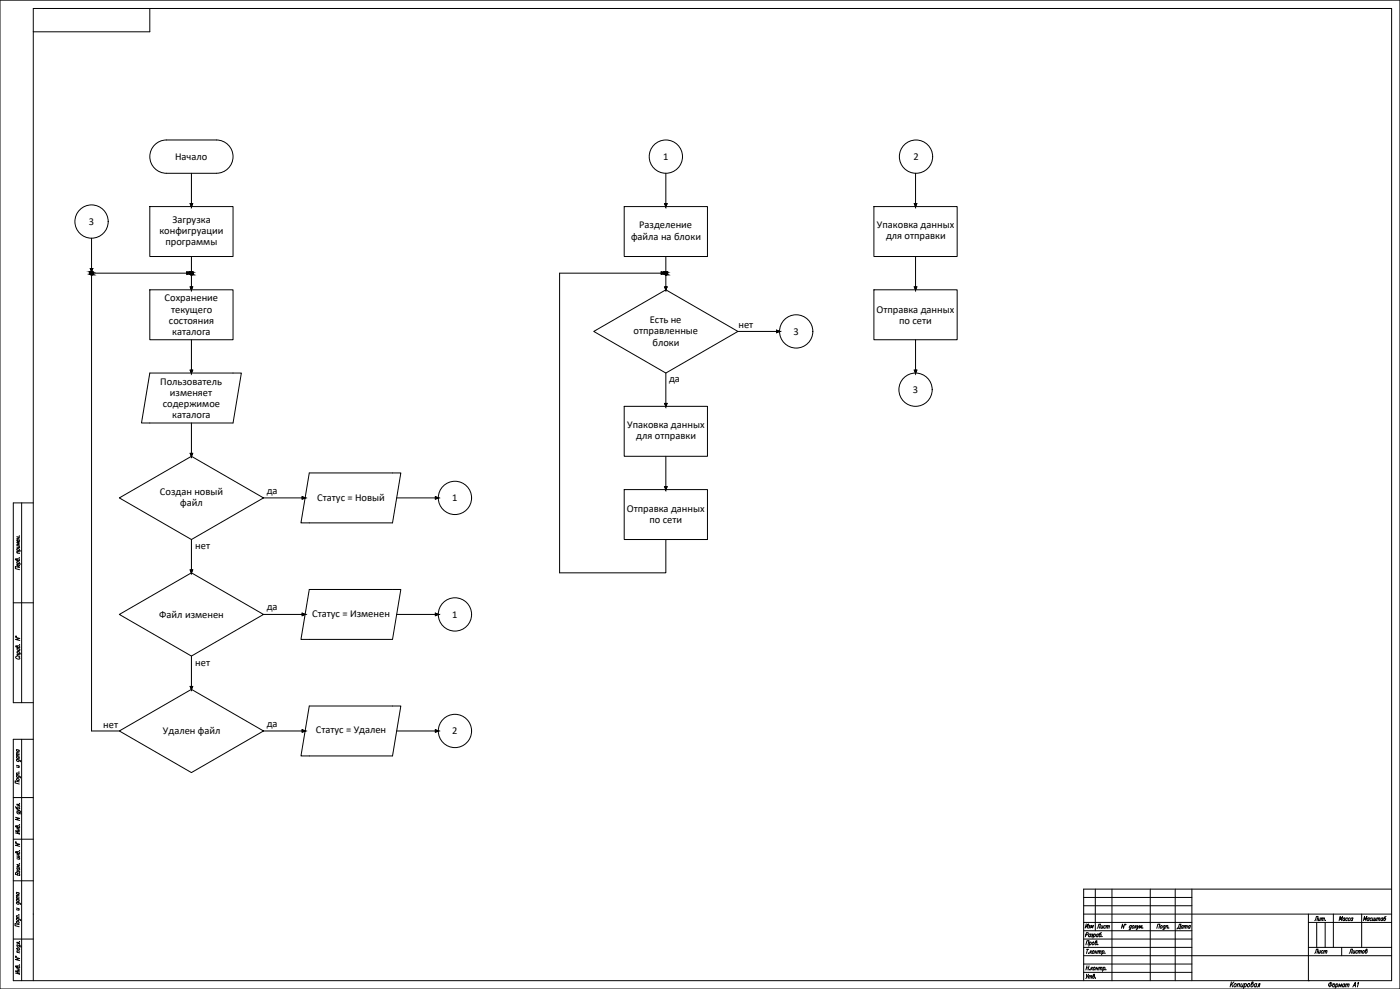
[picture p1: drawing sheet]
<svg xmlns="http://www.w3.org/2000/svg" width="841mm" height="594mm" viewBox="0 0 841 594" stroke-linecap="round" stroke-linejoin="round" font-family="sans-serif">
<!-- layer: KONTUR -->
<path d="M0 0h841v594h-841z" fill="none" stroke="#000" stroke-width=".6"/>
<g fill="none" stroke="#000" stroke-width=".6">
<path d="M90 5v14h-70M13 302v120M20 302h-12v120h12M8 362h12M13 444v145M20 444h-12v145h828v-584h-816v584M8 479h12M8 504h12M8 529h12M658 534v25M668 534v55M691 534v55"/>
<path d="M706 534v55M716 534v55M836 534h-185v55M651 549h185M786 549v40M786 554h50M801 549v20M818 549v20M8 564h12M716 574h120M786 569h50M806 569v5"/>
</g>
<g fill="none" stroke="#000" stroke-width=".6">
<path d="M10 336a.7 .7 0 0 1 1 0 .7 .7 0 0 1 0 1l-2-1 1 1M10 338l3 1M10 332h2M10 330l3 1M10 328h2M10 322l2 1M10 323l2 1M10 338a.8 .8 0 0 1 1-1 1 1 0 0 1 0 2M10 330a.8 .8 0 0 1 1 0 .8 .8 0 0 1 0 1M11 323v1M11 328l1 1h-2M11 339l1 1a.7 .7 0 0 1-1 0 .7 .7 0 0 1 0-1v1"/>
<path d="M11 324l1 1a.7 .7 0 0 1-1 0 .7 .7 0 0 1 0-1v1M12 335h.1M12 322h.1M12 332l-2-1 1 1M12 326h-2l1 1h-1h2M12 341l-3-1v2h3M9 383l3 1h-3l3 1M9 382h1zM10 394l-1 1 1 1h2l-1-1M10 388a.7 .7 0 0 1 1 0 .7 .7 0 0 1 0 1h-1l-1-1 2 1M10 394h2M10 392l3 1"/>
<path d="M10 389l2 1M11 392h-1a.8 .8 0 0 1 1-1 1.1 1.1 0 0 1 1 2M11 390h-1l1 1h1v-1M12 387h.1M12 393h-2l1 1M10 456l2 1v1M10 460h2M10 454l2 1M10 454h2M10 450l2 1M10 456a.7 .7 0 0 0 1 1v-1M10 455l1 1h1l-1-1"/>
<path d="M10 450v1l1 1 1-1h-1M12 453h-2v1M12 452h-2v1M10 466l2 1M10 465l2 1M10 468h2a.8 .8 0 0 1-1 1 .8 .8 0 0 1-1-1zM10 466a.7 .7 0 0 0 1 1 .7 .7 0 0 0 0-1M11 460v1h-1M11 464h.1M12 470l-3-1v1l3 1M12 465l-2-1v1M9 491l3 1h-3l3 1"/>
<path d="M9 485l1 1h2a.7 .7 0 0 0-1-1 .7 .7 0 0 0-1 0v1M10 497a.7 .7 0 0 1 1-1 .7 .7 0 0 1 0 1h-1l-1-1 1 1M10 488h2l1 1M10 486l2 1h-2M10 498h2M10 499h2M10 488a.7 .7 0 0 0 1 1 .7 .7 0 0 0 1-1h-1M11 498v1M12 495h.1M12 483h.1M12 500l-3-1 3 2-3-1M12 487l1 1"/>
<path d="M12 483h-2v1h2M9 506l3 1-3 1h3M9 506h1zM10 512a.7 .7 0 0 1 1 0 .7 .7 0 0 1 0 1l-1-1h-1l1 1M10 515h2M10 513l2 1M10 514l2 1M11 513v1M11 515l1 1h-2M12 519h.1M12 511h.1M12 520l-2-1 1 1-1 1h2"/>
<path d="M10 539l2 1M10 536h2M10 521l2 1M10 536v1h1h1l-1-1M10 525v-1l-1 1 3 1-1-1-1 1M10 521v1l1 1 1-1h-1M11 523h1v1M11 524l-1-1v1M12 539h-2v1M12 538h-2v1M10 552h2v1M10 542l2 1"/>
<path d="M10 551h2M10 545l2 1M10 540l2 1M10 554h2a1.1 1.1 0 0 1-2 1 .8 .8 0 0 1 0-1zM10 552a.7 .7 0 0 0 0 1 .7 .7 0 0 0 1-1M10 542a.7 .7 0 0 0 0 1 .7 .7 0 0 0 1-1M10 540v1h1h1h-1M11 546v1l-1-1M11 549h.1M12 555h-3v1l3 1M12 550h-2v1M676 555l-1 3-1-3v3"/>
<path d="M676 555v1zM680 556a1.1 1.1 0 0 0-2 1 .7 .7 0 0 0 1 1v-1M680 556l-1 2h-1M680 556h1a.8 .8 0 0 1 0 1 .8 .8 0 0 1-1 0zM682 556v2M682 557l1 1M683 556l-1 1M683 556v2l1-2M683 558h.1M684 558l1-2v1l1-1v2M686 557h.1M695 558l1-3h1l-1 3"/>
<path d="M697 556h1a.8 .8 0 0 1 0 1 .8 .8 0 0 1-1 0zM700 556a.7 .7 0 0 0-1 1 .7 .7 0 0 0 0 1l1-1M700 556l-1 2M701 556h1l-1 2M701 556l-1 2M702 557h.1M804 553l1-2v1l2-1-1 2M808 552l-1-1v1v1h1M808 551v2M810 552l-1-1a.9 .9 0 0 0-1 1 .9 .9 0 0 0 1 1M811 552v-1a.8 .8 0 0 0-1 1 .8 .8 0 0 0 1 1M813 552l-1-1-1 1 1 1"/>
<path d="M813 551l-1 2M9 575l3 1h-3l3 1M9 574l1 1zM10 568h2l1 1M10 572h2M10 569l2 1a.8 .8 0 0 1-1 0 .8 .8 0 0 1-1-1zM10 568a.7 .7 0 0 0 1 1 .7 .7 0 0 0 1-1h-1M12 580h.1M12 566h.1M12 571h-2l1 1M12 566h-2l2 1M652 568l1-3h1v3"/>
<path d="M652 562l1-1 1-1h-1l-1 3M653 570h1M653 570v3M654 573h.1M655 566a.8 .8 0 0 1 0 1 .8 .8 0 0 1-1 0M655 566l-1 2M655 571v2M655 561l-1 1v1l1-1M655 561v2M655 572l1 1M656 561v1M656 571l-1 1"/>
<path d="M656 562v1h-1M656 566h1a.8 .8 0 0 1 0 1 .8 .8 0 0 1-1 0zM657 571a.8 .8 0 0 1 0 1 .8 .8 0 0 1-1 0zM657 561h1a.8 .8 0 0 1 0 1 .8 .8 0 0 1-1 0M657 561v3M658 572h1M658 571v2M658 566a.7 .7 0 0 1 1 1 .7 .7 0 0 1-1 0v-2h1l-1 1M659 571v2M660 567h.1M660 561h-1v1v1l1-1M660 572l1-1-1 2"/>
<path d="M660 561l-1 2M660 571l-1 2M661 572l1-1-1 2M662 560l-1 1-1 1a.7 .7 0 0 0 1 0 .7 .7 0 0 0 0-1h-1M662 562h.1M662 571h1a.8 .8 0 0 1 0 1 .8 .8 0 0 1-1 0M662 571v3M664 573h.1M10 581a.7 .7 0 0 1 1-1 .7 .7 0 0 1 0 1h-1l-1-1 1 1M10 582h2M10 583h2M11 582v1"/>
<path d="M12 584l-3-1 3 2-3-1M653 581h1M653 585v2M653 580l-1 3M654 585l-2 3M654 587l1-1v2M654 586v2M654 580v3M654 582h.1M655 587l1-1v2M656 581l-1 2M656 582v1"/>
<path d="M657 581l-2 1M657 581a.7 .7 0 0 1 1 1 .7 .7 0 0 1-1 0zM657 586a.7 .7 0 0 1 1 1 1 1 0 0 1-2 0l1-2v1M658 587h.1M659 582h1M659 581l-1 2M660 581l-1 2M660 581h1v2M660 581v2M661 581h1v2M663 581a.8 .8 0 0 1 1 1 .8 .8 0 0 1-1 0M663 581l-1 3"/>
<path d="M664 582h.1M740 590l-1 3M740 591v2M741 590l-2 2M742 591a.9 .9 0 0 1 1 1 1 1 0 0 1-2 0zM744 591h1l-1 2M744 591l-1 2M746 591l-1 2 1-1M747 591l-1 2M748 591a.9 .9 0 0 1 1 1 1 1 0 0 1-2 0M748 591l-1 3M750 591a.9 .9 0 0 1 1 1 1 1 0 0 1-2 0z"/>
<path d="M752 591a.9 .9 0 0 1 1 1 1 1 0 0 1-2 0l1-2h1l-1 1M755 591a1 1 0 0 0-1 1 1 1 0 0 0 0 1l1-1M755 591l-1 2M755 593l1-2h1l-1 2M799 590v3M801 591a.8 .8 0 0 1 1 1 .8 .8 0 0 1-1 0zM803 591a.8 .8 0 0 1 1 1 1 1 0 0 1-2 0M803 591l-1 3M804 593l1-2v1l1-1v2M808 591h-1l-1 1 1 1v-1M808 591l-1 2M809 592v-1v2"/>
<path d="M809 591l-1 2M809 592l1-1v2M813 593l1-3v3M813 592h1M816 591v-1l-1 3"/>
<circle cx="799" cy="591" r="1.1"/>
</g>
<path d="M791 554v15M796 554v15M651 574h65M651 569h65M651 579h65M651 564h65M651 584h65" fill="none" stroke="#000" stroke-width=".6"/>
<!-- layer: 0 -->
<path d="M651 539h65M651 559h65M651 554h65M651 544h65M786 589h.1" fill="none" stroke="#000" stroke-width=".6"/>
<g fill="none" stroke="#000" stroke-width=".6">
<path d="M93 87l2-2 4-1h31a10 10 0 0 1 10 10 10 10 0 0 1-10 10h-30a10 10 0 0 1-9-6 10 10 0 0 1 2-11zM115 104v20l1-2h-2l1 2M400 104v20l1-2h-2l1 2M550 104v20l1-2h-2l1 2M90 124h50v30h-50zM375 124h50v30h-50zM525 124h50v30h-50zM55 143v20l1-2h-2l1 2M115 154v20l1-2h-2l1 2M400 154v20l1-2h-2l1 2M550 154v20l1-2h-2l1 2M90 174h50v30h-50z"/>
<path d="M112 163l2 1-2 1zM115 164h-60v275h17M397 163l2 1-2 1zM399 164h-63v180h64v-20M525 174h50v30h-50zM357 199l43-25 43 25-43 25zM443 199h25M467 198l1 1-1 1zM115 204v20l1-2h-2l1 2M550 204v20l1-2h-2l1 2M90 224h55l-5 30h-55zM400 224v20l1-2h-2l1 2"/>
<path d="M115 254v20l1-2h-2l1 2M375 244h50v30h-50zM400 274v20l1-2h-2l1 2M72 299l43-25 43 25-43 25zM158 299h25M182 298l1 1-1 1zM186 284h55l-5 30h-55zM238 299h25M262 298l1 1-1 1zM375 294h50v30h-50zM115 324v20l1-2h-2l1 2M186 354h55l-5 30h-55z"/>
<path d="M72 369l43-25 43 25-43 25zM158 369h25M182 368l1 1-1 1zM238 369h25M262 368l1 1-1 1zM115 394v20l1-2h-2l1 2M72 439l43-25 43 25-43 25zM158 439h25M182 438l1 1-1 1zM186 424h55l-5 30h-55zM238 439h25M262 438l1 1-1 1z"/>
<circle cx="400" cy="94" r="10"/>
<circle cx="550" cy="94" r="10"/>
<circle cx="55" cy="133" r="10"/>
<circle cx="55" cy="164" r="1"/>
<circle cx="115" cy="164" r="1"/>
<circle cx="400" cy="164" r="1"/>
<circle cx="478" cy="199" r="10"/>
<circle cx="550" cy="234" r="10"/>
<circle cx="273" cy="299" r="10"/>
<circle cx="273" cy="369" r="10"/>
<circle cx="273" cy="439" r="10"/>
</g>
<g fill="#000" stroke="#000" stroke-width=".6">
<path d="M54 163h1zM55 165h1zM114 163h1zM115 165h1zM399 163h1zM400 165h1z"/>
<path d="M114 122h1v2zM115 122v2l1-2z"/>
<path d="M399 122h1v2zM400 122v2l1-2z"/>
<path d="M549 122h1v2zM550 122v2l1-2z"/>
<path d="M54 161h1v2zM55 161v2l1-2z"/>
<path d="M54 163h1zM54 163h1z"/>
<path d="M54 163h1zM54 163h1z"/>
<path d="M54 163l1 1zM54 163l1 1z"/>
<path d="M54 164h1zM54 164h1z"/>
<path d="M54 164h1zM54 164h1z"/>
<path d="M54 164h1zM54 164h1z"/>
<path d="M54 164h1zM54 164h1z"/>
<path d="M54 164h1zM54 164h1z"/>
<path d="M54 164l1 1zM54 164l1 1z"/>
<path d="M54 165h1zM54 165h1z"/>
<path d="M54 165h1zM54 165h1z"/>
<path d="M54 165h1zM54 165h1z"/>
<path d="M54 165h1zM54 165h1z"/>
<path d="M55 163h1zM55 163h1z"/>
<path d="M55 163h1zM55 163h1z"/>
<path d="M55 163l1 1zM55 163l1 1z"/>
<path d="M55 165h1zM55 165h1z"/>
<path d="M55 164h1zM55 164h1z"/>
<path d="M55 165h1zM55 165h1z"/>
<path d="M55 164h1zM55 164h1z"/>
<path d="M55 164h1zM55 164l1 1z"/>
<path d="M55 164h1zM55 164h1z"/>
<path d="M55 164h1zM55 164h1z"/>
<path d="M55 164h1zM55 164h1z"/>
<path d="M112 163l2 1h-2zM112 164v1l2-1z"/>
<path d="M114 172h1v2zM115 172v2l1-2z"/>
<path d="M114 163h1zM114 163h1z"/>
<path d="M114 163h1zM114 163h1z"/>
<path d="M114 163l1 1zM114 163l1 1z"/>
<path d="M114 164h1zM114 164h1z"/>
<path d="M114 164h1zM114 164h1z"/>
<path d="M114 164h1zM114 164h1z"/>
<path d="M114 164h1zM114 164h1z"/>
<path d="M114 164h1zM114 164h1z"/>
<path d="M114 164l1 1zM114 164l1 1z"/>
<path d="M114 165h1zM114 165h1z"/>
<path d="M114 165h1zM114 165h1z"/>
<path d="M114 165h1zM114 165h1z"/>
<path d="M114 165h1zM114 165h1z"/>
<path d="M115 163h1zM115 163h1z"/>
<path d="M115 163h1zM115 163h1z"/>
<path d="M115 163l1 1zM115 163l1 1z"/>
<path d="M115 165h1zM115 165h1z"/>
<path d="M115 164h1zM115 164h1z"/>
<path d="M115 165h1zM115 165h1z"/>
<path d="M115 164h1zM115 164h1z"/>
<path d="M115 164h1zM115 164l1 1z"/>
<path d="M115 164h1zM115 164h1z"/>
<path d="M115 164h1zM115 164h1z"/>
<path d="M115 164h1zM115 164h1z"/>
<path d="M397 163l2 1h-2zM397 164v1l2-1z"/>
<path d="M399 172h1v2zM400 172v2l1-2z"/>
<path d="M399 163h1zM399 163h1z"/>
<path d="M399 163h1zM399 163h1z"/>
<path d="M399 163l1 1zM399 163l1 1z"/>
<path d="M399 164h1zM399 164h1z"/>
<path d="M399 164h1zM399 164h1z"/>
<path d="M399 164h1zM399 164h1z"/>
<path d="M399 164h1zM399 164h1z"/>
<path d="M399 164h1zM399 164h1z"/>
<path d="M399 164l1 1zM399 164l1 1z"/>
<path d="M399 165h1zM399 165h1z"/>
<path d="M399 165h1zM399 165h1z"/>
<path d="M399 165h1zM399 165h1z"/>
<path d="M399 165h1zM399 165h1z"/>
<path d="M400 163h1zM400 163h1z"/>
<path d="M400 163h1zM400 163h1z"/>
<path d="M400 163l1 1zM400 163l1 1z"/>
<path d="M400 165h1zM400 165h1z"/>
<path d="M400 164h1zM400 164h1z"/>
<path d="M400 165h1zM400 165h1z"/>
<path d="M400 164h1zM400 164h1z"/>
<path d="M400 164h1zM400 164l1 1z"/>
<path d="M400 164h1zM400 164h1z"/>
<path d="M400 164h1zM400 164h1z"/>
<path d="M400 164h1zM400 164h1z"/>
<path d="M549 172h1v2zM550 172v2l1-2z"/>
<path d="M467 198l1 1h-1zM467 199v1l1-1z"/>
<path d="M114 222h1v2zM115 222v2l1-2z"/>
<path d="M549 222h1v2zM550 222v2l1-2z"/>
<path d="M399 242h1v2zM400 242v2l1-2z"/>
<path d="M114 272h1v2zM115 272v2l1-2z"/>
<path d="M182 298l1 1h-1zM182 299v1l1-1z"/>
<path d="M262 298l1 1h-1zM262 299v1l1-1z"/>
<path d="M399 292h1v2zM400 292v2l1-2z"/>
<path d="M114 342h1v2zM115 342v2l1-2z"/>
<path d="M182 368l1 1h-1zM182 369v1l1-1z"/>
<path d="M262 368l1 1h-1zM262 369v1l1-1z"/>
<path d="M114 412h1v2zM115 412v2l1-2z"/>
<path d="M182 438l1 1h-1zM182 439v1l1-1z"/>
<path d="M262 438l1 1h-1zM262 439v1l1-1z"/>
</g>
<g font-size="6.3">
<text x="105" y="96">Начало</text>
<text x="398" y="96">1</text>
<text x="549" y="96">2</text>
<text x="53" y="135">3</text>
<text x="104" y="134">Загрузка</text>
<text x="384" y="137">Разделение</text>
<text x="527" y="137">Упаковка данных</text>
<text x="96" y="141">конфигруации</text>
<text x="532" y="144">для отправки</text>
<text x="99" y="147">программы</text>
<text x="379" y="144">файла на блоки</text>
<text x="99" y="181">Сохранение</text>
<text x="103" y="188">текущего</text>
<text x="526" y="188">Отправка данных</text>
<text x="102" y="194">состояния</text>
<text x="390" y="194">Есть не</text>
<text x="444" y="197">нет</text>
<text x="540" y="194">по сети</text>
<text x="103" y="201">каталога</text>
<text x="381" y="201">отправленные</text>
<text x="477" y="201">3</text>
<text x="392" y="208">блоки</text>
<text x="96" y="231">Пользователь</text>
<text x="402" y="230">да</text>
<text x="102" y="238">изменяет</text>
<text x="548" y="236">3</text>
<text x="98" y="244">содержимое</text>
<text x="103" y="251">каталога</text>
<text x="377" y="257">Упаковка данных</text>
<text x="382" y="264">для отправки</text>
<text x="96" y="297">Создан новый</text>
<text x="160" y="297">да</text>
<text x="108" y="304">файл</text>
<text x="191" y="301">Статус = Новый</text>
<text x="272" y="301">1</text>
<text x="377" y="308">Отправка данных</text>
<text x="390" y="314">по сети</text>
<text x="117" y="330">нет</text>
<text x="96" y="371">Файл изменен</text>
<text x="160" y="367">да</text>
<text x="188" y="371">Статус = Изменен</text>
<text x="272" y="371">1</text>
<text x="117" y="400">нет</text>
<text x="62" y="437">нет</text>
<text x="160" y="437">да</text>
<text x="98" y="441">Удален файл</text>
<text x="190" y="441">Статус = Удален</text>
<text x="272" y="441">2</text>
</g>
<text font-size="6.2" x="706" y="559">Дата</text>
<g font-size="5.7">
<text x="788" y="554">Лит.</text>
<text x="818" y="554">Масштаб</text>
<text x="651" y="559">Изм</text>
<text x="658" y="559">Лист</text>
<text x="788" y="574">Лист</text>
<text x="809" y="574">Листов</text>
</g>
</svg>
